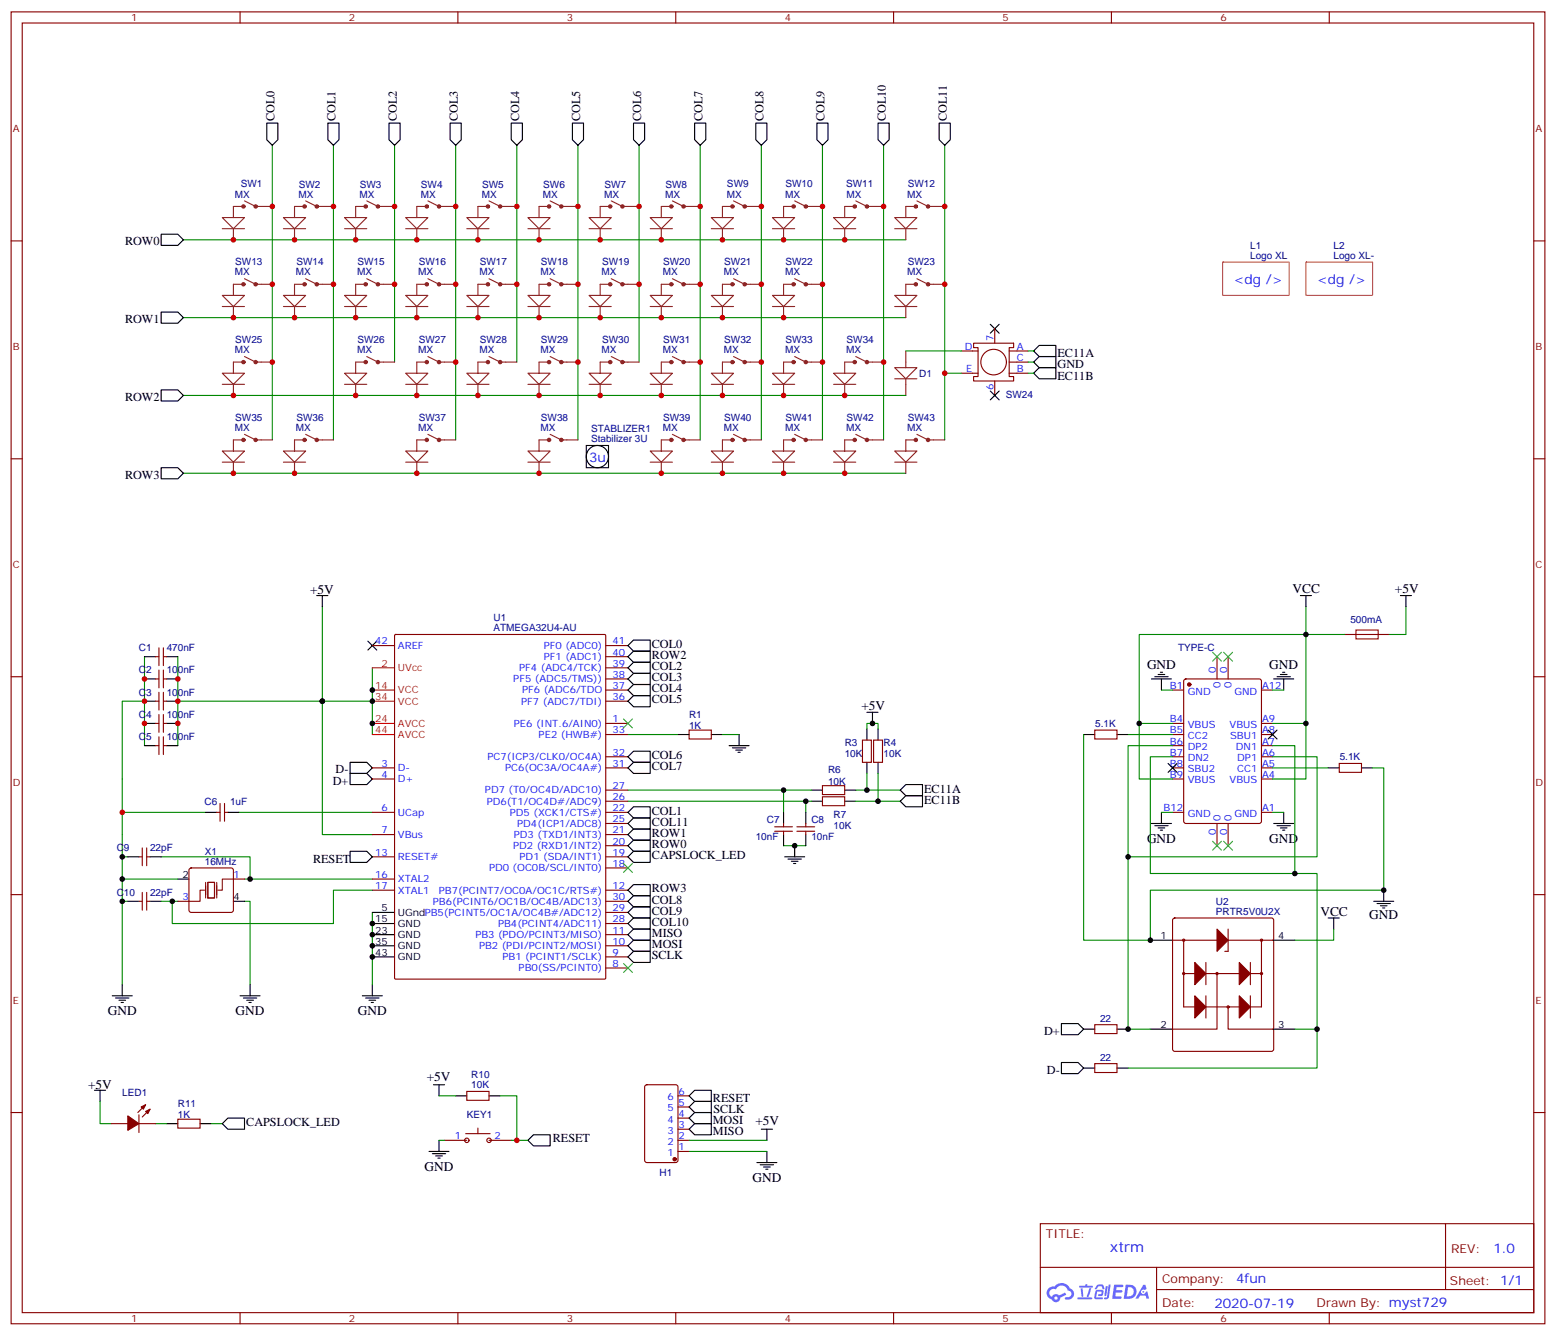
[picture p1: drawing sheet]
<svg xmlns="http://www.w3.org/2000/svg" width="494mm" height="424mm" viewBox="0 0 494 424" stroke-linecap="round" stroke-linejoin="round" font-family="sans-serif">
<g fill="none" stroke="#870000" stroke-width=".35">
<path d="M3.5 3.8h486.9v416.3h-486.9zM7.1 7.3h479.7v409.2h-479.7zM76.2 3.8v3.5M145.3 3.8v3.5M214.5 3.8v3.5M283.6 3.8v3.5M352.8 3.8v3.5M421.9 3.8v3.5M3.5 76.4h3.6M486.8 76.4h3.6M3.5 145.6h3.6M486.8 145.6h3.6"/>
<path d="M3.5 214.7h3.6M486.8 214.7h3.6M3.5 283.9h3.6M486.8 283.9h3.6M3.5 353h3.6M486.8 353h3.6M330.2 388.3h156.6v28.2h-156.6zM458.8 388.3v20.9M76.2 416.5v3.6M145.3 416.5v3.6M214.5 416.5v3.6M283.6 416.5v3.6"/>
<path d="M330.2 402.1h156.5M352.8 416.5v3.6M367.1 409.2h119.6M367.1 402.1v14.2M421.9 416.5v3.6"/>
</g>
<g fill="#5487ff">
<path d="M353.6 407.6h2.6l.3 .2-.1 .6h-2l-.1 1h1.6l.4 .4-.4 .4h-1.7l-.2 1.1 1.8 .1 .2 .3-.2 .4h-2.8z"/>
<path d="M362.9 407.7h.7l.3 1.3-.6 .3a.74 .74 0 0 0-1.1 .3 .74 .74 0 0 0 .5 1.1 .74 .74 0 0 0 .9-.7l.5-.3 .6 2.4h-.8l-.2-1h-1.9l-.5 1h-.9z"/>
<path d="M351 408.1h.6l-.4 2.9a.31 .31 0 0 1-.4 .3 .31 .31 0 0 1-.2-.3z"/>
<path d="M351.9 407.6h.6l-.5 4a.89 .89 0 0 1-.7 .7 .89 .89 0 0 1-.9-.3l1-.5z"/>
<path d="M348.3 407.8l.6-.2 1.1 .1 .5 1.4h-.5l-.5-.9h-.8l-.6 .9h-.6z"/>
<path d="M347.9 409.5l1.8-.2a1.04 1.04 0 0 1 .6 1.1 1.04 1.04 0 0 1-.9 .9h-.6a.29 .29 0 0 1-.3-.4 .29 .29 0 0 1 .3-.2h.7l.2-.8h-1.5l-.3 1.8h1.9a.29 .29 0 0 1 .3 .3 .29 .29 0 0 1-.3 .3h-2l-.4-.3 .2-2.1z"/>
<path d="M342 411.7h4.4a.3 .3 0 0 1 .3 .3 .3 .3 0 0 1-.3 .3h-4.3z"/>
<path d="M345.8 408.8h.6a4 4 0 0 1-1.2 2.8l-.2-.3z"/>
<path d="M343 408.8h.6l.3 2.4-.3 .3-.3-.2z"/>
<path d="M342.6 408h1.9l.2-.5h.5l-.1 .5h1.5a.29 .29 0 0 1 .3 .3 .29 .29 0 0 1-.3 .3h-3.9z"/>
<path d="M357.3 407.6l-.6 4.5h1.4a2.27 2.27 0 0 0 2.7-2.3 2.27 2.27 0 0 0-2.7-2.2zM358.1 408.4a1.5 1.5 0 0 1 1.8 1.6 1.5 1.5 0 0 1-1.9 1.3h-.3z"/>
<path d="M332.9 408.8a2.09 2.09 0 0 0 1 3.5 1.37 1.37 0 0 0 1.5 .9 1.37 1.37 0 0 0 1.1-1.4l1.9-1-.4-.7-1.8 1a1.4 1.4 0 0 0-2.3 .4 1.32 1.32 0 0 1-.7-1.9 1.32 1.32 0 0 1 2-.4 2.02 2.02 0 0 1 2-1.3 2.02 2.02 0 0 1 1.8 1.6 1.09 1.09 0 0 1 1 1.4 1.09 1.09 0 0 1-1.5 .7 .41 .41 0 0 0-.5 .3 .41 .41 0 0 0 .4 .5 1.89 1.89 0 0 0 2.4-1.2 1.89 1.89 0 0 0-1.2-2.4 2.98 2.98 0 0 0-5-.6l-1 .1zM334.7 411.9a.52 .52 0 0 1 1 0 .52 .52 0 0 1-1 0z"/>
<circle cx="362.9" cy="409.9" r=".28"/>
</g>
<g fill="none" stroke="#870000" stroke-width=".35">
<path d="M372.2 219h3.5M375.9 215.6l.5-.2h23.3l.6 .5 .1 44.7-.5 .6-23.5 .1-.6-.5-.1-44.7zM386.3 208.4v7M389.8 208.4v7M400.4 219h3.5M426.9 201.3h14.1M372.2 229.6h3.5M372.2 233.1h3.5M372.2 236.6h3.5M400.4 229.6h3.5M400.4 233.1h3.5M400.4 236.6h3.5"/>
<path d="M372.2 240.1h3.5M372.2 243.7h3.5M372.2 247.2h3.5M372.2 257.8h3.5M400.4 240.1h3.5M400.4 243.7h3.5M400.4 247.2h3.5M400.4 257.8h3.5M386.3 261.3v7.1M389.8 261.3v7.1"/>
</g>
<circle cx="377.5" cy="217.2" r=".53" fill="#870000" stroke="#870000" stroke-width=".35"/>
<g fill="none" stroke="#000" stroke-width=".35">
<path d="M412.7 189h3.6M414.5 189v3.5M444.5 189h3.5M446.3 189v3.5M365.5 215.4h6.3M366.5 214.7h4.3M367.6 214h2.1M368.3 213.3h.7M368.7 215.4v3.6M404.3 215.4h6.3M405.3 214.7h4.3M406.4 214h2.1"/>
<path d="M407.1 213.3h.7M407.5 215.4v3.6M402.5 231.7l2.8 2.8M405.3 231.7l-2.8 2.8M368.7 257.8v3.5M370.8 242.3l2.8 2.8M373.6 242.3l-2.8 2.8M407.5 257.8v3.5M365.5 261.3h6.3M366.5 262h4.3M367.6 262.7h2.1M368.3 263.4h.7"/>
<path d="M404.3 261.3h6.3M405.3 262h4.3M406.4 262.7h2.1M407.1 263.4h.7"/>
</g>
<path d="M414.5 192.5v8.8h12.4M446.3 192.5v8.8h-5.3M368.7 219h3.5M403.9 219h3.6M361.6 229.6v-28.3h52.9v28.3M372.2 229.6h-10.6v17.6h10.6M403.9 229.6h10.6v17.6h-10.6M368.7 257.8h3.5M403.9 257.8h3.6" fill="none" stroke="#008700" stroke-width=".35"/>
<path d="M430.4 199.9h7v2.8h-7z" fill="none" stroke="#a10000" stroke-width=".35"/>
<path d="M372.4 291.5l.5-.2h30.7l.5 .2 .2 .5v40.9l-.3 .5-.4 .2h-30.7l-.5-.2-.2-.5v-40.9z" fill="#fff" stroke="#870000" stroke-width=".35"/>
<g fill="none" stroke="#000" stroke-width=".35">
<path d="M84.7 39.1h3.5v5.2l-1.8 1.8-1.7-1.8zM104.1 39.1h3.5v5.2l-1.8 1.8-1.7-1.8zM123.5 39.1h3.5v5.2l-1.8 1.8-1.7-1.8zM142.9 39.1h3.5v5.2l-1.8 1.8-1.7-1.8zM162.3 39.1h3.5v5.2l-1.8 1.8-1.7-1.8zM181.7 39.1h3.5v5.2l-1.8 1.8-1.7-1.8zM201.1 39.1h3.5v5.2l-1.8 1.8-1.7-1.8zM220.5 39.1h3.5v5.2l-1.8 1.8-1.7-1.8zM239.9 39.1h3.5v5.2l-1.7 1.8-1.8-1.8zM259.3 39.1h3.5v5.2l-1.7 1.8-1.8-1.8zM278.7 39.1h3.5v5.2l-1.7 1.8-1.8-1.8zM298.1 39.1h3.5v5.2l-1.7 1.8-1.8-1.8z"/>
<path d="M51.2 74.3h5.2l1.8 1.8-1.8 1.8h-5.2zM51.2 99h5.2l1.8 1.8-1.8 1.8h-5.2zM314.3 102.9l2.8 2.8M317.1 102.9l-2.8 2.8M329.8 116.7h5.3v3.5h-5.3l-1.7-1.8zM329.8 113.1h5.3v3.6h-5.3l-1.7-1.8zM329.8 109.6h5.3v3.5h-5.3l-1.7-1.7zM51.2 123.7h5.2l1.8 1.8-1.8 1.7h-5.2zM314.3 124.1l2.8 2.8M317.1 124.1l-2.8 2.8M51.2 148.4h5.2l1.8 1.8-1.8 1.7h-5.2zM186.1 141.4h7v7h-7z"/>
<path d="M100.5 189h3.6M102.3 189v3.5M45.9 208.4h3.5M45.9 215.4h3.5M52.9 208.4h3.5M52.9 215.4h3.5M116.8 203.4l2.8 2.9M119.6 203.4l-2.8 2.9M199.3 208.4l1.8-1.8h5.3v3.5h-5.3zM199.3 215.4l1.8-1.7h5.3v3.5h-5.3zM199.3 219l1.8-1.8h5.3v3.5h-5.3zM199.3 204.9l1.8-1.8h5.3v3.5h-5.3z"/>
<path d="M201.1 210.1h5.3v3.6h-5.3l-1.8-1.8zM45.9 236.6h3.5M45.9 222.5h3.5M45.9 229.6h3.5M52.9 236.6h3.5M52.9 222.5h3.5M52.9 229.6h3.5M199.3 222.5l1.8-1.8h5.3v3.6h-5.3zM215.2 233.1h3.5M225.8 233.1h3.5M231.4 236.6h6.4M232.5 237.3h4.2"/>
<path d="M233.5 238h2.2M234.2 238.7h.7M234.6 233.1v3.5M275.2 226h3.5M275.2 231.3v3.5M276.9 226v3.6M278.7 231.3v3.5M344 233.1h3.5M354.5 233.1h3.6M65.3 257.8h3.5M72.3 257.8h3.5M111.1 245.4h5.3l1.8 1.8-1.8 1.8h-5.3z"/>
<path d="M111.1 241.9h5.3l1.8 1.8-1.8 1.7h-5.3zM199.3 257.8l1.8-1.8h5.3v3.5h-5.3zM199.3 240.1l1.8-1.7h5.3v3.5h-5.3zM199.3 243.7l1.8-1.8h5.3v3.5h-5.3zM201.1 259.5h5.3v3.6h-5.3l-1.8-1.8zM248.7 257.8v3.5M255.8 257.8v3.5M257.5 250.7h3.6M257.5 254.2h3.6M268.1 250.7h3.5M268.1 254.2h3.5M275.2 241.9v3.5"/>
<path d="M278.7 241.9v3.5M285.8 250.7l1.7-1.7h5.3v3.5h-5.3zM287.5 252.5h5.3v3.5h-5.3l-1.7-1.8zM421.6 243.7h3.5M432.2 243.7h3.5M40.6 271.9h3.5M47.6 271.9h3.6M56.4 278.9h3.6M111.1 270.1h5.3l1.8 1.8-1.8 1.7h-5.3zM199.3 271.9l1.8-1.8h5.3v3.5h-5.3zM199.3 264.8l1.8-1.7h5.3v3.5h-5.3zM201.1 266.6h5.3v3.5h-5.3l-1.8-1.7z"/>
<path d="M248.7 264.8v3.6M249.1 271.9h6.3M250.1 272.6h4.3M251.2 273.3h2.1M251.9 274h.7M252.2 268.4v3.5M255.8 264.8v3.6M40.6 286h3.5M47.6 286h3.6M74.1 286h3.5M118.2 296.6h7M118.2 293.1h7"/>
<path d="M118.2 289.5h7M199.3 286l1.8-1.8h5.3v3.6h-5.3zM199.3 289.5l1.8-1.7h5.3v3.5h-5.3zM199.3 296.6l1.8-1.8h5.3v3.5h-5.3zM201.1 280.7h5.3v3.5h-5.3l-1.8-1.7zM201.1 291.3h5.3v3.5h-5.3l-1.8-1.7zM201.1 298.3h5.3v3.6h-5.3l-1.8-1.8zM365.1 298.3h7.1M403.9 298.3h7.1M421.6 291.3h3.5M423.3 291.3v3.5M436 286h6.4"/>
<path d="M437.1 286.7h4.2M438.1 287.4h2.2M438.9 288.1h.7M439.2 282.5v3.5M35.6 316h6.4M36.7 316.7h4.2M37.7 317.4h2.2M38.5 318.1h.7M38.8 312.5v3.5M76.2 316h6.3M77.3 316.7h4.2M78.3 317.4h2.1"/>
<path d="M79 318.1h.7M79.4 312.5v3.5M115 316h6.4M116.1 316.7h4.2M117.1 317.4h2.1M117.8 318.1h.7M118.2 312.5v3.5M118.2 300.1h7M118.2 303.6h7M199.3 303.6l1.8-1.7h5.3v3.5h-5.3zM336.9 324.8h5.3l1.8 1.8-1.8 1.7h-5.3zM336.9 337.1h5.3l1.8 1.8-1.8 1.8h-5.3z"/>
<path d="M344 326.6h3.5M344 338.9h3.5M354.5 326.6h3.6M354.5 338.9h3.6M365.1 326.6h7.1M403.9 326.6h7.1M30 346h3.5M31.7 346v3.5M52.9 356.6h3.5M63.5 356.6h3.5M70.6 356.6l1.7-1.8h5.3v3.5h-5.3zM137.6 344.2h3.5"/>
<path d="M139.3 344.2v3.5M144.6 347.7h3.6M155.2 347.7h3.5M220.5 356.6h5.3v3.5h-5.3l-1.8-1.8zM220.5 353h5.3v3.6h-5.3l-1.8-1.8zM220.5 349.5h5.3v3.5h-5.3l-1.8-1.7zM220.5 346h5.3v3.5h-5.3l-1.8-1.8zM241.7 358.3h3.5M243.4 358.3v3.5M136.2 365.4h6.3M137.2 366.1h4.3M138.3 366.8h2.1"/>
<path d="M139 367.5h.7M139.3 361.8v3.6M169.3 360.1h5.3v3.5h-5.3l-1.7-1.8zM240.2 368.9h6.4M241.3 369.6h4.2M242.4 370.3h2.1M243.1 371h.7M243.4 365.4v3.5"/>
<circle cx="189.6" cy="144.9" r="3.5"/>
</g>
<g fill="#870000" stroke="#870000" stroke-width=".35">
<path d="M386.3 294.8l3.5 3.5-3.5 3.6z"/>
<path d="M379.2 305.4l3.6 3.5-3.6 3.6z"/>
<path d="M393.3 305.4l3.6 3.5-3.6 3.6z"/>
<path d="M379.2 316l3.6 3.5-3.6 3.5z"/>
<path d="M393.3 316l3.6 3.5-3.6 3.5z"/>
<path d="M46.2 352.7l1.4-.7-.7 1.4z"/>
<path d="M44.8 351.3l1.4-.7-.7 1.4z"/>
<path d="M40.6 354.1l3.5 2.5-3.5 2.1z"/>
<circle cx="214.1" cy="367.8" r=".53"/>
</g>
<g fill="none" stroke="#870000" stroke-width=".35">
<path d="M305.2 118.4h5.2M305.2 111.4h5.2M309 108.9h12.7v1.4h-1.4v9.2h1.4v1.4h-12.7v-1.4h1.4v-9.2h-1.4zM315.7 104.3v4.6M320.3 111.4h6M320.3 114.9h6M320.3 118.4h6M315.7 120.9v4.6M49.4 208.4h1M49.4 215.4h1M50.4 205.6v5.6M50.4 212.6v5.7"/>
<path d="M50.4 219.7v5.6M51.9 208.4h1M51.9 215.4h1M51.9 205.6v5.6M51.9 212.6v5.7M51.9 219.7v5.6M118.2 204.9h7M125.3 201.5l.3-.2h66.3l.3 .2 .1 108.8-.2 .3-66.5 .1-.3-.2zM192.3 204.9h7M192.3 208.4h7M192.3 211.9h7M192.3 215.4h7"/>
<path d="M192.3 219h7M49.4 229.6h1M49.4 222.5h1M49.4 236.6h1M50.4 226.7v5.7M50.4 233.8v5.6M51.9 229.6h1M51.9 222.5h1M51.9 226.7v5.7M51.9 233.8v5.6M51.9 236.6h1M192.3 233.1h7"/>
<path d="M192.3 229.6h7M192.3 222.5h7M218.7 231.7h7.1v2.8h-7.1zM273.8 234.8h2.8v7.1h-2.8zM277.3 234.8h2.8v7.1h-2.8zM347.5 231.7h7v2.8h-7zM68.8 257.8h1M69.8 255v5.6M71.3 257.8h1M71.3 255v5.6M118.2 243.7h7M118.2 257.8h7"/>
<path d="M118.2 247.2h7M192.3 243.7h7M192.3 240.1h7M192.3 257.8h7M192.3 254.2h7M192.3 250.7h7M261.1 249.3h7v2.8h-7zM261.1 252.8h7v2.9h-7zM425.1 242.3h7.1v2.8h-7.1zM44.1 271.9h1.1M45.2 269.1v5.6M46.6 271.9h1"/>
<path d="M46.6 269.1v5.6M60.2 275.6l.5-.2h12.7l.5 .2 .2 .5v12.7l-.3 .5-.4 .2h-12.7l-.5-.2-.2-.5v-12.7zM74.1 278.9h3.5M118.2 271.9h7M118.2 264.8h7M118.2 278.9h7M192.3 275.4h7M192.3 271.9h7M192.3 268.4h7M192.3 264.8h7M192.3 261.3h7M245.9 262.4h5.6"/>
<path d="M245.9 263.8h5.6M248.7 261.3v1.1M248.7 263.8v1M252.9 262.4h5.7M252.9 263.8h5.7M255.8 261.3v1.1M255.8 263.8v1M44.1 286h1.1M45.2 283.2v5.6M46.6 286h1M46.6 283.2v5.6M56.4 286h3.6"/>
<path d="M118.2 282.5h7M192.3 282.5h7M192.3 296.6h7M192.3 293.1h7M192.3 289.5h7M192.3 286h7M372.2 298.3h31.7M375.7 298.3v21.2h24.7v-21.2M389.8 294.8v7.1h-1M192.3 307.2h7M192.3 303.6h7M192.3 300.1h7"/>
<path d="M375.7 308.9h24.7M382.8 305.4v7.1M382.8 316v7M386.3 308.9v17.7h-14.1M389.8 319.5v7.1h14.1M396.9 305.4v7.1M396.9 316v7M347.5 325.2h7v2.8h-7zM347.5 337.5h7v2.8h-7zM35.3 356.6h5.3M44.1 356.6h5.3M44.1 353.7v5.7"/>
<path d="M46.2 350.6l-2.5 2.4M47.6 352l-2.4 2.4M56.4 355.1h7.1v2.9h-7.1zM147.8 359.7h7.8M148.2 346.3h7v2.8h-7zM151.7 358v1.7M204.8 344.4l.5-.2h9.2l.6 .4 .1 23.6-.5 .6-9.4 .1-.6-.5-.1-23.5zM215.2 358.3h3.5M215.2 354.8h3.5M215.2 351.3h3.5M215.2 347.7h3.5M141.1 361.8h7.1"/>
<path d="M155.2 361.8h7.1M215.2 361.8h3.5M215.2 365.4h3.5"/>
<circle cx="315.4" cy="114.9" r="4.1"/>
<circle cx="375.7" cy="298.3" r=".35"/>
<circle cx="400.4" cy="298.3" r=".35"/>
<circle cx="375.7" cy="308.9" r=".35"/>
<circle cx="386.3" cy="308.9" r=".35"/>
<circle cx="389.8" cy="319.5" r=".35"/>
<circle cx="400.4" cy="308.9" r=".35"/>
<circle cx="148.2" cy="361.8" r=".71"/>
<circle cx="155.2" cy="361.8" r=".71"/>
</g>
<g fill="none" stroke="#008700" stroke-width=".35">
<path d="M86.4 46.1v93.5M105.8 46.1v93.5M125.2 46.1v68.8M144.6 46.1v93.5M164 46.1v68.8M183.4 46.1v93.5M202.8 46.1v68.8M222.2 46.1v93.5M241.7 46.1v93.5M261.1 46.1v93.5M280.5 46.1v93.5M299.9 46.1v93.5"/>
<path d="M58.2 76.1h229.3M58.2 100.8h229.3M287.5 111.4h17.7M299.9 118.4h5.3M326.3 111.4h1.8M326.3 118.4h1.8M326.3 114.9h1.8M58.2 125.5h229.3M58.2 150.2h229.3M102.3 192.5v72.3h15.9M45.9 208.4v28.2M56.4 208.4v28.2"/>
<path d="M118.2 211.9v21.2M45.9 222.5h-7.1v49.4M56.4 222.5h61.8M199.3 233.1h15.9M229.3 233.1h5.3M275.2 231.3v-1.7h3.5v1.7M344 233.1v65.2h21.1v-15.8h74.1v-38.8h-3.5M358.1 233.1h14.1M372.2 236.6h-14.1v35.3h59.9v-31.8h-14.1M403.9 236.6h7.1v40.6h-45.9v-37.1h7.1M38.8 257.8h26.5M75.8 257.8h42.4"/>
<path d="M199.3 254.2h58.2M199.3 250.7h58.2M248.7 250.7v7.1M255.8 254.2v3.6M271.6 254.2h14.2M275.2 245.4v5.3h-3.6M275.2 250.7h10.6M278.7 245.4v8.8M403.9 243.7h17.7M38.8 278.9h17.6M40.6 271.9h-1.8v40.6M51.2 271.9h28.2v7"/>
<path d="M77.6 278.9h40.6M248.7 268.4h7.1M358.1 271.9v54.7h7M411 277.2h7v49.4h-7M38.8 286h1.8M54.7 286h1.7M77.6 286h1.8v26.5M118.2 282.5h-12.4v10.6h-51.1v-7.1h-3.5M118.2 289.5v23M423.3 294.8v3.5h-12.3M418 326.6v12.3h-59.9M31.7 349.5v7.1h3.6"/>
<path d="M49.4 356.6h3.5M67 356.6h3.6M139.3 347.7h5.3M158.7 347.7h5.3v14.1M139.3 361.8h1.8M162.3 361.8h5.3M218.7 361.8h24.7M218.7 365.4h24.7"/>
</g>
<path d="M118.2 211.9h7M118.2 219h7M118.2 222.5h7M118.2 229.6h7M118.2 233.1h7" fill="none" stroke="#f00" stroke-width=".35"/>
<g fill="none" stroke="#8c2424" stroke-width=".35">
<path d="M70.6 69h7l-3.5 3.6zM70.6 72.6h7M74.1 72.6v3.5M77.6 65.5h-3.5v3.5M77.6 63.7l3.5 1.8h5.3M90 69h7l-3.5 3.6zM90 72.6h7M93.5 72.6v3.5M97 65.5h-3.5v3.5M97 63.7l3.5 1.8h5.3M109.4 69h7l-3.5 3.6zM109.4 72.6h7"/>
<path d="M112.9 72.6v3.5M116.4 65.5h-3.5v3.5M116.4 63.7l3.5 1.8h5.3M128.8 69h7l-3.5 3.6zM128.8 72.6h7M132.3 72.6v3.5M135.8 65.5h-3.5v3.5M135.8 63.7l3.5 1.8h5.3M148.2 69h7l-3.5 3.6zM148.2 72.6h7M151.7 72.6v3.5M155.2 65.5h-3.5v3.5"/>
<path d="M155.2 63.7l3.5 1.8h5.3M167.6 69h7l-3.5 3.6zM167.6 72.6h7M171.1 72.6v3.5M174.6 65.5h-3.5v3.5M174.6 63.7l3.6 1.8h5.2M187 69h7l-3.5 3.6zM187 72.6h7M190.5 72.6v3.5M194 65.5h-3.5v3.5M194 63.7l3.6 1.8h5.2M206.4 69h7l-3.5 3.6z"/>
<path d="M206.4 72.6h7M209.9 72.6v3.5M213.4 65.5h-3.5v3.5M213.4 63.7l3.6 1.8h5.2M225.8 69h7l-3.5 3.6zM225.8 72.6h7M229.3 72.6v3.5M232.8 65.5h-3.5v3.5M232.8 63.7l3.6 1.8h5.3M245.2 69h7l-3.5 3.6zM245.2 72.6h7M248.7 72.6v3.5"/>
<path d="M252.2 65.5h-3.5v3.5M252.2 63.7l3.6 1.8h5.3M264.6 69h7l-3.5 3.6zM264.6 72.6h7M268.1 72.6v3.5M271.6 65.5h-3.5v3.5M271.6 63.7l3.6 1.8h5.3M284 69h7l-3.5 3.6zM284 72.6h7M287.5 72.6v3.5M291 65.5h-3.5v3.5M291 63.7l3.6 1.8h5.3"/>
<path d="M70.6 93.7h7l-3.5 3.6zM70.6 97.3h7M74.1 97.3v3.5M77.6 90.2h-3.5v3.5M77.6 88.4l3.5 1.8h5.3M90 93.7h7l-3.5 3.6zM90 97.3h7M93.5 97.3v3.5M97 90.2h-3.5v3.5M97 88.4l3.5 1.8h5.3M109.4 93.7h7l-3.5 3.6zM109.4 97.3h7"/>
<path d="M112.9 97.3v3.5M116.4 90.2h-3.5v3.5M116.4 88.4l3.5 1.8h5.3M128.8 93.7h7l-3.5 3.6zM128.8 97.3h7M132.3 97.3v3.5M135.8 90.2h-3.5v3.5M135.8 88.4l3.5 1.8h5.3M148.2 93.7h7l-3.5 3.6zM148.2 97.3h7M151.7 97.3v3.5M155.2 90.2h-3.5v3.5"/>
<path d="M155.2 88.4l3.5 1.8h5.3M167.6 93.7h7l-3.5 3.6zM167.6 97.3h7M171.1 97.3v3.5M174.6 90.2h-3.5v3.5M174.6 88.4l3.6 1.8h5.2M187 93.7h7l-3.5 3.6zM187 97.3h7M190.5 97.3v3.5M194 90.2h-3.5v3.5M194 88.4l3.6 1.8h5.2M206.4 93.7h7l-3.5 3.6z"/>
<path d="M206.4 97.3h7M209.9 97.3v3.5M213.4 90.2h-3.5v3.5M213.4 88.4l3.6 1.8h5.2M225.8 93.7h7l-3.5 3.6zM225.8 97.3h7M229.3 97.3v3.5M232.8 90.2h-3.5v3.5M232.8 88.4l3.6 1.8h5.3M245.2 93.7h7l-3.5 3.6zM245.2 97.3h7M248.7 97.3v3.5"/>
<path d="M252.2 90.2h-3.5v3.5M252.2 88.4l3.6 1.8h5.3M284 93.7h7l-3.5 3.6zM284 97.3h7M287.5 97.3v3.5M291 90.2h-3.5v3.5M291 88.4l3.6 1.8h5.3M70.6 118.4h7l-3.5 3.6zM77.6 114.9h-3.5v3.5M77.6 113.1l3.5 1.8h5.3M109.4 118.4h7l-3.5 3.6zM116.4 114.9h-3.5v3.5"/>
<path d="M116.4 113.1l3.5 1.8h5.3M128.8 118.4h7l-3.5 3.6zM135.8 114.9h-3.5v3.5M135.8 113.1l3.5 1.8h5.3M148.2 118.4h7l-3.5 3.6zM155.2 114.9h-3.5v3.5M155.2 113.1l3.5 1.8h5.3M167.6 118.4h7l-3.5 3.6zM174.6 114.9h-3.5v3.5M174.6 113.1l3.6 1.8h5.2M187 118.4h7l-3.5 3.6zM194 114.9h-3.5v3.5"/>
<path d="M194 113.1l3.6 1.8h5.2M206.4 118.4h7l-3.5 3.6zM213.4 114.9h-3.5v3.5M213.4 113.1l3.6 1.8h5.2M225.8 118.4h7l-3.5 3.6zM232.8 114.9h-3.5v3.5M232.8 113.1l3.6 1.8h5.3M245.2 118.4h7l-3.5 3.6zM252.2 114.9h-3.5v3.5M252.2 113.1l3.6 1.8h5.3M264.6 118.4h7l-3.5 3.6zM271.6 114.9h-3.5v3.5"/>
<path d="M271.6 113.1l3.6 1.8h5.3M284 116.7h7l-3.5 3.5zM287.5 111.4v5.3M70.6 122h7M74.1 122v3.5M77.6 139.6h-3.5v3.5M77.6 137.8l3.5 1.8h5.3M97 139.6h-3.5v3.5M97 137.8l3.5 1.8h5.3M109.4 122h7M112.9 122v3.5M128.8 122h7"/>
<path d="M132.3 122v3.5M135.8 139.6h-3.5v3.5M135.8 137.8l3.5 1.8h5.3M148.2 122h7M151.7 122v3.5M167.6 122h7M171.1 122v3.5M174.6 139.6h-3.5v3.5M174.6 137.8l3.6 1.8h5.2M187 122h7M190.5 122v3.5M206.4 122h7"/>
<path d="M209.9 122v3.5M213.4 139.6h-3.5v3.5M213.4 137.8l3.6 1.8h5.2M225.8 122h7M229.3 122v3.5M232.8 139.6h-3.5v3.5M232.8 137.8l3.6 1.8h5.3M245.2 122h7M248.7 122v3.5M252.2 139.6h-3.5v3.5M252.2 137.8l3.6 1.8h5.3M264.6 122h7"/>
<path d="M268.1 122v3.5M271.6 139.6h-3.5v3.5M271.6 137.8l3.6 1.8h5.3M284 120.2h7M287.5 120.2v5.3M291 139.6h-3.5v3.5M291 137.8l3.6 1.8h5.3M70.6 143.1h7l-3.5 3.5zM70.6 146.6h7M74.1 146.6v3.6M90 143.1h7l-3.5 3.5zM90 146.6h7"/>
<path d="M93.5 146.6v3.6M128.8 143.1h7l-3.5 3.5zM128.8 146.6h7M132.3 146.6v3.6M167.6 143.1h7l-3.5 3.5zM167.6 146.6h7M171.1 146.6v3.6M206.4 143.1h7l-3.5 3.5zM206.4 146.6h7M209.9 146.6v3.6M225.8 143.1h7l-3.5 3.5zM225.8 146.6h7"/>
<path d="M229.3 146.6v3.6M245.2 143.1h7l-3.5 3.5zM245.2 146.6h7M248.7 146.6v3.6M264.6 143.1h7l-3.5 3.5zM264.6 146.6h7M268.1 146.6v3.6M284 143.1h7l-3.5 3.5zM284 146.6h7M287.5 146.6v3.6"/>
</g>
<g fill="none" stroke="#8c2424" stroke-width=".71">
<circle cx="77.3" cy="65.5" r=".35"/>
<circle cx="81.1" cy="65.5" r=".35"/>
<circle cx="96.7" cy="65.5" r=".35"/>
<circle cx="100.5" cy="65.5" r=".35"/>
<circle cx="116.1" cy="65.5" r=".35"/>
<circle cx="119.9" cy="65.5" r=".35"/>
<circle cx="135.5" cy="65.5" r=".35"/>
<circle cx="139.3" cy="65.5" r=".35"/>
<circle cx="154.9" cy="65.5" r=".35"/>
<circle cx="158.8" cy="65.5" r=".35"/>
<circle cx="174.3" cy="65.5" r=".35"/>
<circle cx="178.2" cy="65.5" r=".35"/>
<circle cx="193.7" cy="65.5" r=".35"/>
<circle cx="197.6" cy="65.5" r=".35"/>
<circle cx="213.1" cy="65.5" r=".35"/>
<circle cx="217" cy="65.5" r=".35"/>
<circle cx="232.5" cy="65.5" r=".35"/>
<circle cx="236.4" cy="65.5" r=".35"/>
<circle cx="251.9" cy="65.5" r=".35"/>
<circle cx="255.8" cy="65.5" r=".35"/>
<circle cx="271.3" cy="65.5" r=".35"/>
<circle cx="275.2" cy="65.5" r=".35"/>
<circle cx="290.7" cy="65.5" r=".35"/>
<circle cx="294.6" cy="65.5" r=".35"/>
<circle cx="77.3" cy="90.2" r=".35"/>
<circle cx="81.1" cy="90.2" r=".35"/>
<circle cx="96.7" cy="90.2" r=".35"/>
<circle cx="100.5" cy="90.2" r=".35"/>
<circle cx="116.1" cy="90.2" r=".35"/>
<circle cx="119.9" cy="90.2" r=".35"/>
<circle cx="135.5" cy="90.2" r=".35"/>
<circle cx="139.3" cy="90.2" r=".35"/>
<circle cx="154.9" cy="90.2" r=".35"/>
<circle cx="158.8" cy="90.2" r=".35"/>
<circle cx="174.3" cy="90.2" r=".35"/>
<circle cx="178.2" cy="90.2" r=".35"/>
<circle cx="193.7" cy="90.2" r=".35"/>
<circle cx="197.6" cy="90.2" r=".35"/>
<circle cx="213.1" cy="90.2" r=".35"/>
<circle cx="217" cy="90.2" r=".35"/>
<circle cx="232.5" cy="90.2" r=".35"/>
<circle cx="236.4" cy="90.2" r=".35"/>
<circle cx="251.9" cy="90.2" r=".35"/>
<circle cx="255.8" cy="90.2" r=".35"/>
<circle cx="290.7" cy="90.2" r=".35"/>
<circle cx="294.6" cy="90.2" r=".35"/>
<circle cx="77.3" cy="114.9" r=".35"/>
<circle cx="81.1" cy="114.9" r=".35"/>
<circle cx="116.1" cy="114.9" r=".35"/>
<circle cx="119.9" cy="114.9" r=".35"/>
<circle cx="135.5" cy="114.9" r=".35"/>
<circle cx="139.3" cy="114.9" r=".35"/>
<circle cx="154.9" cy="114.9" r=".35"/>
<circle cx="158.8" cy="114.9" r=".35"/>
<circle cx="174.3" cy="114.9" r=".35"/>
<circle cx="178.2" cy="114.9" r=".35"/>
<circle cx="193.7" cy="114.9" r=".35"/>
<circle cx="197.6" cy="114.9" r=".35"/>
<circle cx="213.1" cy="114.9" r=".35"/>
<circle cx="217" cy="114.9" r=".35"/>
<circle cx="232.5" cy="114.9" r=".35"/>
<circle cx="236.4" cy="114.9" r=".35"/>
<circle cx="251.9" cy="114.9" r=".35"/>
<circle cx="255.8" cy="114.9" r=".35"/>
<circle cx="271.3" cy="114.9" r=".35"/>
<circle cx="275.2" cy="114.9" r=".35"/>
<circle cx="77.3" cy="139.6" r=".35"/>
<circle cx="81.1" cy="139.6" r=".35"/>
<circle cx="96.7" cy="139.6" r=".35"/>
<circle cx="100.5" cy="139.6" r=".35"/>
<circle cx="135.5" cy="139.6" r=".35"/>
<circle cx="139.3" cy="139.6" r=".35"/>
<circle cx="174.3" cy="139.6" r=".35"/>
<circle cx="178.2" cy="139.6" r=".35"/>
<circle cx="213.1" cy="139.6" r=".35"/>
<circle cx="217" cy="139.6" r=".35"/>
<circle cx="232.5" cy="139.6" r=".35"/>
<circle cx="236.4" cy="139.6" r=".35"/>
<circle cx="251.9" cy="139.6" r=".35"/>
<circle cx="255.8" cy="139.6" r=".35"/>
<circle cx="271.3" cy="139.6" r=".35"/>
<circle cx="275.2" cy="139.6" r=".35"/>
<circle cx="290.7" cy="139.6" r=".35"/>
<circle cx="294.6" cy="139.6" r=".35"/>
</g>
<path d="M65.3 280v4.9M66 280h2.1v4.9h-2.1zM68.8 280v4.9M74.1 278.9h-3.5v3.6h-1.5M64.9 282.5h-1.4v3.5h-3.5" fill="none" stroke="#870012" stroke-width=".35"/>
<g fill="none" stroke="#3c3" stroke-width=".35">
<path d="M384.9 207l2.8 2.8M387.7 207l-2.8 2.8M388.4 207l2.8 2.8M391.2 207l-2.8 2.8M197.9 228.1l2.8 2.9M200.7 228.1l-2.8 2.9M197.9 274l2.8 2.8M200.7 274l-2.8 2.8M384.9 266.9l2.8 2.9M387.7 266.9l-2.8 2.9M388.4 266.9l2.8 2.9M391.2 266.9l-2.8 2.9"/>
<path d="M197.9 305.8l2.8 2.8M200.7 305.8l-2.8 2.8"/>
</g>
<path d="M388.1 83.2h21.1v10.5h-21.1zM414.6 83.2h21v10.5h-21z" fill="none" stroke="#ff8700" stroke-width=".35"/>
<g fill="#c00">
<circle cx="299.9" cy="65.5" r=".88"/>
<circle cx="74.1" cy="76.1" r=".88"/>
<circle cx="86.4" cy="65.5" r=".88"/>
<circle cx="74.1" cy="125.5" r=".88"/>
<circle cx="86.4" cy="114.9" r=".88"/>
</g>
<g fill="#000">
<circle cx="118.2" cy="219" r=".88"/>
<circle cx="414.5" cy="201.3" r=".88"/>
<circle cx="102.3" cy="222.5" r=".88"/>
<circle cx="118.2" cy="222.5" r=".88"/>
<circle cx="118.2" cy="229.6" r=".88"/>
<circle cx="276.9" cy="229.6" r=".88"/>
<circle cx="361.6" cy="229.6" r=".88"/>
<circle cx="414.5" cy="229.6" r=".88"/>
<circle cx="248.7" cy="250.7" r=".88"/>
<circle cx="255.8" cy="254.2" r=".88"/>
<circle cx="275.2" cy="250.7" r=".88"/>
<circle cx="278.7" cy="254.2" r=".88"/>
<circle cx="38.8" cy="271.9" r=".88"/>
<circle cx="38.8" cy="278.9" r=".88"/>
<circle cx="79.4" cy="278.9" r=".88"/>
<circle cx="252.2" cy="268.4" r=".88"/>
<circle cx="358.1" cy="271.9" r=".88"/>
<circle cx="411" cy="277.2" r=".88"/>
<circle cx="38.8" cy="286" r=".88"/>
<circle cx="54.7" cy="286" r=".88"/>
<circle cx="118.2" cy="293.1" r=".88"/>
<circle cx="118.2" cy="296.6" r=".88"/>
<circle cx="365.1" cy="298.3" r=".88"/>
<circle cx="439.2" cy="282.5" r=".88"/>
<circle cx="118.2" cy="303.6" r=".88"/>
<circle cx="118.2" cy="300.1" r=".88"/>
<circle cx="358.1" cy="326.6" r=".88"/>
<circle cx="418" cy="326.6" r=".88"/>
</g>
<g fill="#c00">
<circle cx="105.8" cy="90.2" r=".88"/>
<circle cx="209.9" cy="76.1" r=".88"/>
<circle cx="190.5" cy="76.1" r=".88"/>
<circle cx="171.1" cy="76.1" r=".88"/>
<circle cx="268.1" cy="76.1" r=".88"/>
<circle cx="248.7" cy="76.1" r=".88"/>
<circle cx="229.3" cy="76.1" r=".88"/>
<circle cx="93.5" cy="100.8" r=".88"/>
<circle cx="112.9" cy="100.8" r=".88"/>
<circle cx="132.3" cy="100.8" r=".88"/>
<circle cx="151.7" cy="100.8" r=".88"/>
<circle cx="171.1" cy="100.8" r=".88"/>
<circle cx="190.5" cy="100.8" r=".88"/>
<circle cx="209.9" cy="100.8" r=".88"/>
<circle cx="229.3" cy="100.8" r=".88"/>
<circle cx="248.7" cy="100.8" r=".88"/>
<circle cx="125.2" cy="90.2" r=".88"/>
<circle cx="164" cy="90.2" r=".88"/>
<circle cx="202.8" cy="65.5" r=".88"/>
<circle cx="202.8" cy="90.2" r=".88"/>
<circle cx="144.6" cy="90.2" r=".88"/>
<circle cx="144.6" cy="114.9" r=".88"/>
<circle cx="183.4" cy="65.5" r=".88"/>
<circle cx="183.4" cy="90.2" r=".88"/>
<circle cx="183.4" cy="114.9" r=".88"/>
<circle cx="222.3" cy="65.5" r=".88"/>
<circle cx="222.3" cy="90.2" r=".88"/>
<circle cx="222.3" cy="114.9" r=".88"/>
<circle cx="241.7" cy="65.5" r=".88"/>
<circle cx="241.7" cy="90.2" r=".88"/>
<circle cx="241.7" cy="114.9" r=".88"/>
<circle cx="261.1" cy="65.5" r=".88"/>
<circle cx="261.1" cy="90.2" r=".88"/>
<circle cx="261.1" cy="114.9" r=".88"/>
<circle cx="280.5" cy="65.5" r=".88"/>
<circle cx="280.5" cy="114.9" r=".88"/>
<circle cx="299.9" cy="90.2" r=".88"/>
<circle cx="74.1" cy="150.2" r=".88"/>
<circle cx="132.3" cy="150.2" r=".88"/>
<circle cx="171.1" cy="150.2" r=".88"/>
<circle cx="209.9" cy="150.2" r=".88"/>
<circle cx="229.3" cy="150.2" r=".88"/>
<circle cx="248.7" cy="150.2" r=".88"/>
<circle cx="268.1" cy="150.2" r=".88"/>
<circle cx="112.9" cy="125.5" r=".88"/>
<circle cx="132.3" cy="125.5" r=".88"/>
<circle cx="151.7" cy="125.5" r=".88"/>
<circle cx="171.1" cy="125.5" r=".88"/>
<circle cx="190.5" cy="125.5" r=".88"/>
<circle cx="209.9" cy="125.5" r=".88"/>
<circle cx="229.3" cy="125.5" r=".88"/>
<circle cx="248.7" cy="125.5" r=".88"/>
<circle cx="268.1" cy="125.5" r=".88"/>
<circle cx="151.7" cy="76.1" r=".88"/>
<circle cx="164" cy="65.5" r=".88"/>
<circle cx="132.3" cy="76.1" r=".88"/>
<circle cx="144.6" cy="65.5" r=".88"/>
<circle cx="112.9" cy="76.1" r=".88"/>
<circle cx="125.2" cy="65.5" r=".88"/>
<circle cx="93.5" cy="76.1" r=".88"/>
<circle cx="105.8" cy="65.5" r=".88"/>
<circle cx="56.4" cy="215.4" r=".88"/>
<circle cx="45.9" cy="215.4" r=".88"/>
<circle cx="45.9" cy="222.5" r=".88"/>
<circle cx="56.4" cy="222.5" r=".88"/>
<circle cx="56.4" cy="229.6" r=".88"/>
<circle cx="45.9" cy="229.6" r=".88"/>
<circle cx="38.8" cy="257.8" r=".88"/>
<circle cx="164" cy="361.8" r=".88"/>
<circle cx="299.9" cy="118.4" r=".88"/>
<circle cx="93.5" cy="150.2" r=".88"/>
<circle cx="86.4" cy="90.2" r=".88"/>
<circle cx="74.1" cy="100.8" r=".88"/>
</g>
<text font-size="4.6" fill="#00f" x="352.3" y="397.3">xtrm</text>
<g font-size="4.2" fill="#00f">
<text x="391.6" y="90.2">&lt;dg /&gt;</text>
<text x="418" y="90.2">&lt;dg /&gt;</text>
<text x="187" y="146.6">3u</text>
<text x="474" y="397.6">1.0</text>
<text x="392.4" y="407.1">4fun</text>
<text x="385.5" y="414.9">2020-07-19</text>
</g>
<g font-size="4.2">
<text x="98.4" y="188.6">+5V</text>
<text x="410.3" y="188.3">VCC</text>
<text x="442.7" y="188.3">+5V</text>
<text x="364.1" y="212.2">GND</text>
<text x="402.9" y="212.2">GND</text>
<text x="273.4" y="225.3">+5V</text>
<text x="364.1" y="267.4">GND</text>
<text x="402.9" y="267.4">GND</text>
<text x="419.1" y="290.6">VCC</text>
<text x="434.6" y="291.6">GND</text>
<text x="34.2" y="322.1">GND</text>
<text x="74.8" y="322.1">GND</text>
<text x="113.6" y="322.1">GND</text>
<text x="28" y="345.6">+5V</text>
<text x="135.5" y="343">+5V</text>
<text x="239.8" y="357.1">+5V</text>
<text x="134.8" y="371.4">GND</text>
<text x="238.9" y="375">GND</text>
</g>
<g font-size="3.9">
<text x="87.1" y="38.5" transform="rotate(-90 87.1 38.5)">COL0</text>
<text x="106.5" y="38.5" transform="rotate(-90 106.5 38.5)">COL1</text>
<text x="125.9" y="38.5" transform="rotate(-90 125.9 38.5)">COL2</text>
<text x="145.3" y="38.5" transform="rotate(-90 145.3 38.5)">COL3</text>
<text x="164.7" y="38.5" transform="rotate(-90 164.7 38.5)">COL4</text>
<text x="184.1" y="38.5" transform="rotate(-90 184.1 38.5)">COL5</text>
<text x="203.5" y="38.5" transform="rotate(-90 203.5 38.5)">COL6</text>
<text x="222.9" y="38.5" transform="rotate(-90 222.9 38.5)">COL7</text>
<text x="242.4" y="38.5" transform="rotate(-90 242.4 38.5)">COL8</text>
<text x="261.8" y="38.5" transform="rotate(-90 261.8 38.5)">COL9</text>
<text x="281.2" y="38.5" transform="rotate(-90 281.2 38.5)">COL10</text>
<text x="300.6" y="38.5" transform="rotate(-90 300.6 38.5)">COL11</text>
<text x="39.7" y="77.9">ROW0</text>
<text x="39.7" y="102.6">ROW1</text>
<text x="335.7" y="113.4">EC11A</text>
<text x="335.7" y="116.9">GND</text>
<text x="335.7" y="120.4">EC11B</text>
<text x="39.7" y="127.2">ROW2</text>
<text x="39.7" y="151.9">ROW3</text>
<text x="206.9" y="205.6">COL0</text>
<text x="206.9" y="209.1">ROW2</text>
<text x="206.9" y="212.6">COL2</text>
<text x="206.9" y="216.1">COL3</text>
<text x="206.9" y="219.7">COL4</text>
<text x="206.9" y="223.2">COL5</text>
<text x="106.5" y="245.4">D-</text>
<text x="206.9" y="240.8">COL6</text>
<text x="206.9" y="244.4">COL7</text>
<text x="105.6" y="249">D+</text>
<text x="293.3" y="251.5">EC11A</text>
<text x="293.3" y="255">EC11B</text>
<text x="206.9" y="258.5">COL1</text>
<text x="206.9" y="262">COL11</text>
<text x="206.9" y="269.1">ROW0</text>
<text x="206.9" y="265.6">ROW1</text>
<text x="99.3" y="273.7">RESET</text>
<text x="206.9" y="272.6">CAPSLOCK_LED</text>
<text x="206.9" y="286.7">COL8</text>
<text x="206.9" y="283.2">ROW3</text>
<text x="206.9" y="293.8">COL10</text>
<text x="206.9" y="290.2">COL9</text>
<text x="206.9" y="297.3">MISO</text>
<text x="206.9" y="304.3">SCLK</text>
<text x="206.9" y="300.8">MOSI</text>
<text x="331.4" y="328.3">D+</text>
<text x="332.3" y="340.7">D-</text>
<text x="226.3" y="349.5">RESET</text>
<text x="226.5" y="353.1">SCLK</text>
<text x="78.1" y="357.3">CAPSLOCK_LED</text>
<text x="226.2" y="356.6">MOSI</text>
<text x="175.5" y="362.5">RESET</text>
<text x="226.3" y="360.1">MISO</text>
</g>
<g font-size="3.9" fill="#800">
<text x="332" y="392.9">TITLE:</text>
<text x="460.6" y="397.6">REV:</text>
<text x="368.9" y="407.1">Company:</text>
<text x="460.2" y="407.7">Sheet: 1/1</text>
<text x="368.9" y="414.8">Date:</text>
<text x="417.9" y="414.8">Drawn By: myst729</text>
</g>
<g font-size="3.2" fill="#800">
<text x="41.6" y="6.8">1</text>
<text x="110.8" y="6.8">2</text>
<text x="179.9" y="6.8">3</text>
<text x="249.1" y="6.8">4</text>
<text x="318.2" y="6.8">5</text>
<text x="387.3" y="6.8">6</text>
<text x="4.1" y="41.9">A</text>
<text x="487.4" y="41.9">A</text>
<text x="4.1" y="111">B</text>
<text x="487.4" y="111">B</text>
<text x="4.1" y="180.2">C</text>
<text x="487.4" y="180.2">C</text>
<text x="4.1" y="249.3">D</text>
<text x="487.4" y="249.3">D</text>
<text x="4.1" y="318.5">E</text>
<text x="487.4" y="318.5">E</text>
<text x="41.6" y="419.5">1</text>
<text x="110.8" y="419.5">2</text>
<text x="179.9" y="419.5">3</text>
<text x="249.1" y="419.5">4</text>
<text x="318.2" y="419.5">5</text>
<text x="387.3" y="419.5">6</text>
</g>
<g font-size="3.2" fill="#000080">
<text x="76.4" y="59.5">SW1</text>
<text x="94.8" y="59.5">SW2</text>
<text x="114.2" y="59.5">SW3</text>
<text x="133.6" y="59.5">SW4</text>
<text x="153" y="59.5">SW5</text>
<text x="172.4" y="59.5">SW6</text>
<text x="191.8" y="59.5">SW7</text>
<text x="211.2" y="59.5">SW8</text>
<text x="230.8" y="59.5">SW9</text>
<text x="249.3" y="59.5">SW10</text>
<text x="268.6" y="59.5">SW11</text>
<text x="288.1" y="59.5">SW12</text>
<text x="74.5" y="62.7">MX</text>
<text x="94.7" y="62.7">MX</text>
<text x="114.1" y="62.7">MX</text>
<text x="133.5" y="62.7">MX</text>
<text x="152.9" y="62.7">MX</text>
<text x="172.3" y="62.7">MX</text>
<text x="191.8" y="62.7">MX</text>
<text x="211.2" y="62.7">MX</text>
<text x="230.7" y="62.7">MX</text>
<text x="249.2" y="62.7">MX</text>
<text x="268.7" y="62.7">MX</text>
<text x="288" y="62.7">MX</text>
<text x="396.8" y="82.1">Logo XL</text>
<text x="396.8" y="78.9">L1</text>
<text x="423.3" y="82.1">Logo XL-</text>
<text x="423.3" y="78.9">L2</text>
<text x="74.5" y="87.4">MX</text>
<text x="74.7" y="84.2">SW13</text>
<text x="93.9" y="87.4">MX</text>
<text x="94.1" y="84.2">SW14</text>
<text x="113.3" y="87.4">MX</text>
<text x="113.5" y="84.2">SW15</text>
<text x="132.8" y="87.4">MX</text>
<text x="132.9" y="84.2">SW16</text>
<text x="152.2" y="87.4">MX</text>
<text x="152.3" y="84.2">SW17</text>
<text x="171.6" y="87.4">MX</text>
<text x="171.7" y="84.2">SW18</text>
<text x="191" y="87.4">MX</text>
<text x="191.1" y="84.2">SW19</text>
<text x="210.4" y="87.4">MX</text>
<text x="210.5" y="84.2">SW20</text>
<text x="229.8" y="87.4">MX</text>
<text x="229.9" y="84.2">SW21</text>
<text x="249.2" y="87.4">MX</text>
<text x="249.3" y="84.2">SW22</text>
<text x="288" y="87.4">MX</text>
<text x="288.1" y="84.2">SW23</text>
<text x="74.5" y="112.1">MX</text>
<text x="74.7" y="108.9">SW25</text>
<text x="113.3" y="112.1">MX</text>
<text x="113.5" y="108.9">SW26</text>
<text x="132.8" y="112.1">MX</text>
<text x="132.9" y="108.9">SW27</text>
<text x="152.2" y="112.1">MX</text>
<text x="152.3" y="108.9">SW28</text>
<text x="171.6" y="112.1">MX</text>
<text x="171.7" y="108.9">SW29</text>
<text x="191" y="112.1">MX</text>
<text x="191.1" y="108.9">SW30</text>
<text x="210.4" y="112.1">MX</text>
<text x="210.5" y="108.9">SW31</text>
<text x="229.8" y="112.1">MX</text>
<text x="229.9" y="108.9">SW32</text>
<text x="249.2" y="112.1">MX</text>
<text x="249.3" y="108.9">SW33</text>
<text x="268.6" y="112.1">MX</text>
<text x="268.7" y="108.9">SW34</text>
<text x="291.7" y="119.5">D1</text>
<text x="319.3" y="126.2">SW24</text>
<text x="74.5" y="136.8">MX</text>
<text x="74.7" y="133.6">SW35</text>
<text x="93.9" y="136.8">MX</text>
<text x="94.1" y="133.6">SW36</text>
<text x="132.8" y="136.8">MX</text>
<text x="132.9" y="133.6">SW37</text>
<text x="171.6" y="136.8">MX</text>
<text x="171.7" y="133.6">SW38</text>
<text x="187.6" y="137.1">STABLIZER1</text>
<text x="210.4" y="136.8">MX</text>
<text x="210.5" y="133.6">SW39</text>
<text x="229.8" y="136.8">MX</text>
<text x="229.9" y="133.6">SW40</text>
<text x="249.2" y="136.8">MX</text>
<text x="249.3" y="133.6">SW41</text>
<text x="268.6" y="136.8">MX</text>
<text x="268.7" y="133.6">SW42</text>
<text x="288" y="136.8">MX</text>
<text x="288.1" y="133.6">SW43</text>
<text x="187.6" y="140.3">Stabilizer 3U</text>
<text x="156.6" y="197">U1</text>
<text x="428.6" y="197.8">500mA</text>
<text x="156.6" y="200.3">ATMEGA32U4-AU</text>
<text x="44.1" y="206.6">C1</text>
<text x="52.9" y="206.6">470nF</text>
<text x="373.9" y="206.6">TYPE-C</text>
<text x="44.1" y="213.7">C2</text>
<text x="52.9" y="213.7">100nF</text>
<text x="44.1" y="220.7">C3</text>
<text x="52.9" y="220.7">100nF</text>
<text x="44.1" y="227.8">C4</text>
<text x="52.9" y="227.8">100nF</text>
<text x="218.7" y="227.8">R1</text>
<text x="218.7" y="231.3">1K</text>
<text x="347.6" y="230.7">5.1K</text>
<text x="44.1" y="234.8">C5</text>
<text x="52.9" y="234.8">100nF</text>
<text x="268.1" y="236.6">R3</text>
<text x="280.5" y="236.6">R4</text>
<text x="262.8" y="245.4">R6</text>
<text x="268.1" y="240.1">10K</text>
<text x="280.5" y="240.1">10K</text>
<text x="425.2" y="241.3">5.1K</text>
<text x="262.8" y="249">10K</text>
<text x="64.9" y="255.4">C6</text>
<text x="73" y="255.4">1uF</text>
<text x="243.4" y="261.3">C7</text>
<text x="257.5" y="261.3">C8</text>
<text x="264.6" y="263.1">10K</text>
<text x="264.6" y="259.5">R7</text>
<text x="239.9" y="266.6">10nF</text>
<text x="257.5" y="266.6">10nF</text>
<text x="37" y="270.1">C9</text>
<text x="47.6" y="270.1">22pF</text>
<text x="65" y="274.4">16MHz</text>
<text x="65" y="271.2">X1</text>
<text x="37" y="284.2">C10</text>
<text x="47.6" y="284.2">22pF</text>
<text x="386" y="287.1">U2</text>
<text x="385.9" y="290.2">PRTR5V0U2X</text>
<text x="349.2" y="324.2">22</text>
<text x="349.2" y="336.6">22</text>
<text x="38.8" y="347.7">LED1</text>
<text x="149.6" y="345.3">10K</text>
<text x="149.6" y="342">R10</text>
<text x="56.4" y="351.3">R11</text>
<text x="56.4" y="354.8">1K</text>
<text x="148.2" y="354.8">KEY1</text>
<text x="209.4" y="373.1">H1</text>
</g>
<g font-size="3.2" fill="#00f">
<text x="306.2" y="111">D</text>
<text x="315.4" y="108.2" transform="rotate(-90 315.4 108.2)">7</text>
<text x="322.8" y="111">A</text>
<text x="306.7" y="118.1">E</text>
<text x="322.8" y="118.1">B</text>
<text x="322.8" y="114.5">C</text>
<text x="315.4" y="123.6" transform="rotate(-90 315.4 123.6)">6</text>
<text x="119.1" y="204.5">42</text>
<text x="126.3" y="205.9">AREF</text>
<text x="172.6" y="205.9">PF0 (ADC0)</text>
<text x="172.6" y="209.4">PF1 (ADC1)</text>
<text x="194.4" y="204.5">41</text>
<text x="194.4" y="208">40</text>
<text x="164.8" y="213">PF4 (ADC4/TCK)</text>
<text x="194.4" y="211.6">39</text>
<text x="194.4" y="215.1">38</text>
<text x="385.9" y="213.7" transform="rotate(-90 385.9 213.7)">0</text>
<text x="389.5" y="213.7" transform="rotate(-90 389.5 213.7)">0</text>
<text x="162.9" y="216.5">PF5 (ADC5/TMS))</text>
<text x="165.7" y="220">PF6 (ADC6/TDO</text>
<text x="194.4" y="218.6">37</text>
<text x="371.3" y="218.6">B1</text>
<text x="377" y="220.4">GND</text>
<text x="387.3" y="218.2" transform="rotate(-90 387.3 218.2)">0</text>
<text x="390.9" y="218.2" transform="rotate(-90 390.9 218.2)">0</text>
<text x="391.8" y="220.4">GND</text>
<text x="400.6" y="218.6">A12</text>
<text x="165.4" y="223.6">PF7 (ADC7/TDI)</text>
<text x="194.4" y="222.1">36</text>
<text x="163.1" y="230.6">PE6 (INT.6/AIN0)</text>
<text x="194.4" y="232.7">33</text>
<text x="194.4" y="229.2">1</text>
<text x="371.3" y="229.2">B4</text>
<text x="371.3" y="232.7">B5</text>
<text x="377" y="231">VBUS</text>
<text x="390.3" y="231">VBUS</text>
<text x="400.6" y="232.7">A8</text>
<text x="400.6" y="229.2">A9</text>
<text x="171" y="234.1">PE2 (HWB#)</text>
<text x="194.4" y="239.8">32</text>
<text x="371.3" y="236.3">B6</text>
<text x="371.3" y="239.8">B7</text>
<text x="377" y="234.5">CC2</text>
<text x="377" y="238">DP2</text>
<text x="390.4" y="234.5">SBU1</text>
<text x="392.3" y="238">DN1</text>
<text x="400.6" y="239.8">A6</text>
<text x="400.6" y="236.3">A7</text>
<text x="121.1" y="243.3">3</text>
<text x="126.3" y="244.7">D-</text>
<text x="154.7" y="241.2">PC7(ICP3/CLK0/OC4A)</text>
<text x="160.3" y="244.7">PC6(OC3A/OC4A#)</text>
<text x="194.4" y="243.3">31</text>
<text x="371.3" y="243.3">B8</text>
<text x="377" y="241.5">DN2</text>
<text x="377" y="245.1">SBU2</text>
<text x="392.6" y="245.1">CC1</text>
<text x="392.7" y="241.5">DP1</text>
<text x="400.6" y="243.3">A5</text>
<text x="121.1" y="246.8">4</text>
<text x="126.3" y="248.2">D+</text>
<text x="153.9" y="251.8">PD7 (T0/OC4D/ADC10)</text>
<text x="194.4" y="250.4">27</text>
<text x="371.3" y="246.8">B9</text>
<text x="377" y="248.6">VBUS</text>
<text x="390.3" y="248.6">VBUS</text>
<text x="400.6" y="246.8">A4</text>
<text x="121.1" y="257.4">6</text>
<text x="154.5" y="255.3">PD6(T1/OC4D#/ADC9)</text>
<text x="194.4" y="257.4">22</text>
<text x="194.4" y="253.9">26</text>
<text x="369.3" y="257.4">B12</text>
<text x="400.6" y="257.4">A1</text>
<text x="126.3" y="258.8">UCap</text>
<text x="161.9" y="258.8">PD5 (XCK1/CTS#)</text>
<text x="164.2" y="262.4">PD4(ICP1/ADC8)</text>
<text x="194.4" y="260.9">25</text>
<text x="377" y="259.2">GND</text>
<text x="387.3" y="260.6" transform="rotate(-90 387.3 260.6)">0</text>
<text x="390.9" y="260.6" transform="rotate(-90 390.9 260.6)">0</text>
<text x="391.8" y="259.2">GND</text>
<text x="121.1" y="264.5">7</text>
<text x="126.3" y="265.9">VBus</text>
<text x="162.9" y="269.4">PD2 (RXD1/INT2)</text>
<text x="163.1" y="265.9">PD3 (TXD1/INT3)</text>
<text x="194.4" y="268">20</text>
<text x="194.4" y="264.5">21</text>
<text x="385.9" y="265.1" transform="rotate(-90 385.9 265.1)">0</text>
<text x="389.5" y="265.1" transform="rotate(-90 389.5 265.1)">0</text>
<text x="119.1" y="271.5">13</text>
<text x="126.3" y="272.9">RESET#</text>
<text x="164.9" y="272.9">PD1 (SDA/INT1)</text>
<text x="194.4" y="275.1">18</text>
<text x="194.4" y="271.5">19</text>
<text x="74.1" y="278.6">1</text>
<text x="119.1" y="278.6">16</text>
<text x="126.3" y="280">XTAL2</text>
<text x="155.2" y="276.5">PD0 (OC0B/SCL/INT0)</text>
<text x="58" y="285.6">3</text>
<text x="119.1" y="282.1">17</text>
<text x="126.3" y="283.5">XTAL1</text>
<text x="137.4" y="287.1">PB6(PCINT6/OC1B/OC4B/ADC13)</text>
<text x="139.3" y="283.5">PB7(PCINT7/OC0A/OC1C/RTS#)</text>
<text x="194.4" y="282.1">12</text>
<text x="194.4" y="285.6">30</text>
<text x="194.4" y="292.7">28</text>
<text x="194.4" y="289.2">29</text>
<text x="150.9" y="297.6">PB3 (PDO/PCINT3/MISO)</text>
<text x="158.1" y="294.1">PB4(PCINT4/ADC11)</text>
<text x="194.4" y="299.8">10</text>
<text x="194.4" y="296.2">11</text>
<text x="152" y="301.2">PB2 (PDI/PCINT2/MOSI)</text>
<text x="159.5" y="304.7">PB1 (PCINT1/SCLK)</text>
<text x="194.4" y="303.3">9</text>
<text x="164.6" y="308.2">PB0(SS/PCINT0)</text>
<text x="194.4" y="306.8">8</text>
<text x="215.4" y="347.4">6</text>
<text x="211.9" y="352.7">5</text>
<text x="211.9" y="349.1">6</text>
<text x="215.4" y="350.9">5</text>
<text x="211.9" y="359.7">3</text>
<text x="211.9" y="356.2">4</text>
<text x="215.4" y="358">3</text>
<text x="215.4" y="354.4">4</text>
<text x="144.4" y="361.5">1</text>
<text x="157" y="361.5">2</text>
<text x="211.9" y="363.3">2</text>
<text x="215.4" y="365">1</text>
<text x="215.4" y="361.5">2</text>
<text x="211.9" y="366.8">1</text>
</g>
<g font-size="3.2" fill="#f00">
<text x="121.1" y="211.6">2</text>
<text x="126.3" y="213">UVcc</text>
<text x="119.1" y="218.6">14</text>
<text x="126.3" y="220">VCC</text>
<text x="119.1" y="222.1">34</text>
<text x="126.3" y="223.6">VCC</text>
<text x="119.1" y="229.2">24</text>
<text x="119.1" y="232.7">44</text>
<text x="126.3" y="230.6">AVCC</text>
<text x="126.3" y="234.1">AVCC</text>
</g>
<g font-size="3.2">
<text x="58" y="278.6">2</text>
<text x="74.1" y="285.6">4</text>
<text x="119.1" y="292.7">15</text>
<text x="121.1" y="289.2">5</text>
<text x="126.3" y="290.6">UGndPB5(PCINT5/OC1A/OC4B#/ADC12)</text>
<text x="119.1" y="296.2">23</text>
<text x="119.1" y="299.8">35</text>
<text x="126.3" y="297.6">GND</text>
<text x="126.3" y="294.1">GND</text>
<text x="368.4" y="298">1</text>
<text x="405.7" y="298">4</text>
<text x="119.1" y="303.3">43</text>
<text x="126.3" y="301.2">GND</text>
<text x="126.3" y="304.7">GND</text>
<text x="368.4" y="326.2">2</text>
<text x="405.7" y="326.2">3</text>
</g>
</svg>
